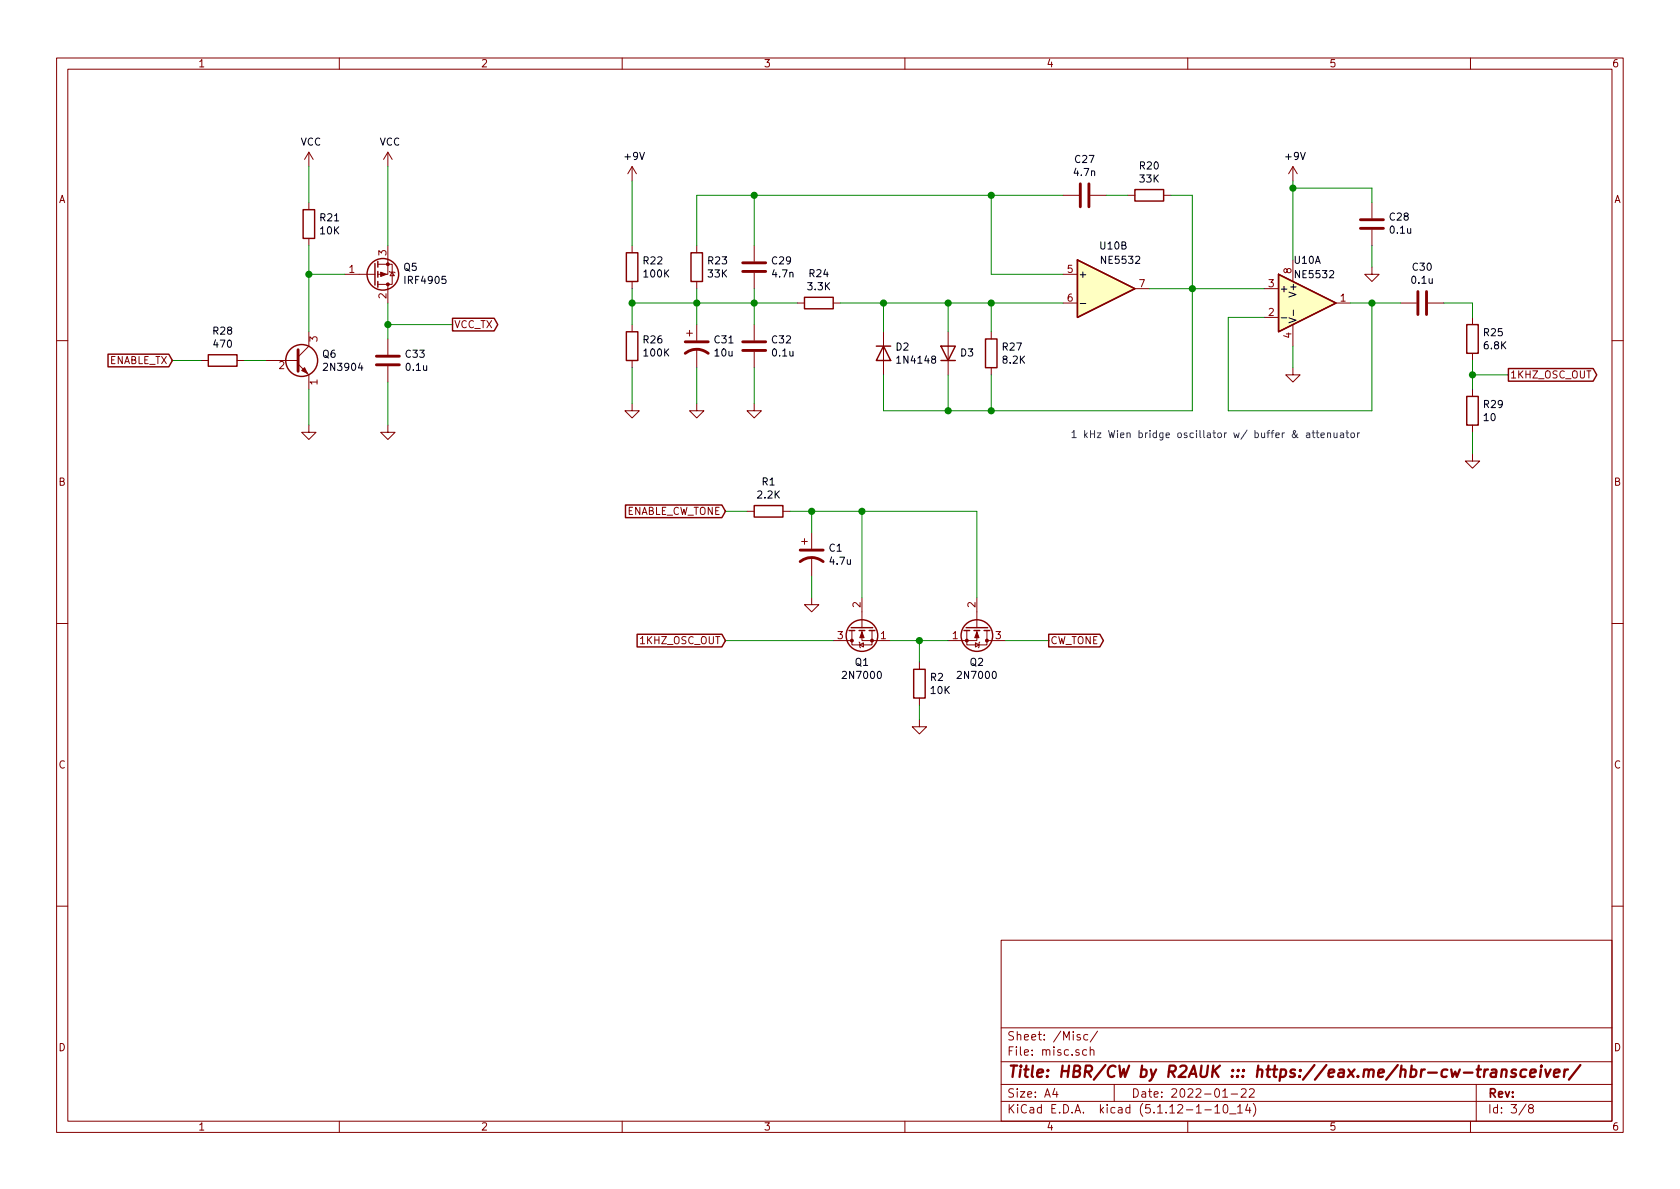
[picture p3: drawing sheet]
<svg xmlns="http://www.w3.org/2000/svg" width="297mm" height="210mm" viewBox="0 0 297 210" stroke-linecap="round" stroke-linejoin="round" font-family="sans-serif">
<g fill="none" stroke="#840000" stroke-width=".18">
<path d="M10 10.3h277v189.9h-277zM12 12.2h273v186.1h-273zM60 10.3v1.9M110 10.3v1.9M160 10.3v1.9M210 10.3v1.9M260 10.3v1.9M54.6 26.9l-.8 1.3M54.6 26.9v2.6M54.6 35.8v1.3M54.6 26.9l.8 1.3M68.6 26.9v2.6"/>
<path d="M68.6 26.9l-.8 1.3M68.6 26.9l.7 1.3M111.8 29.5l-.8 1.2M111.8 29.5v2.5M111.8 29.5l.7 1.2M188 34.5h2.8M192.8 34.5h2.8M199.4 34.5h1.3M205.7 34.5h1.3M228.6 29.5v2.5M228.6 29.5l-.8 1.2M228.6 29.5l.8 1.2"/>
<path d="M242.6 35.8v2.8M54.6 42.2v1.2M54.6 58.7v2.5l-1.9 1.9M61 48.5h5.3M66.8 46.7h2.5v3.6h-2.5M68.6 43.4v5.1h-1.8M68.6 50.3v3.3M68.6 59.9v2.8M68.8 48l.2 .1h.7l.1 .2M69.3 48.1l.4 .7h-.7zM111.8 43.4v1.3M111.8 49.8v1.2"/>
<path d="M111.8 57.4v1.3M121.4 58.9h1M121.9 58.4v1M123.2 43.4v1.3M123.2 49.8v1.2M123.2 57.4v2.8M133.3 43.4v2.8M133.3 48.3v2.7M133.3 57.4v2.8M141 53.6h1.2M147.3 53.6h1.3M156.2 58.7v7.6"/>
<path d="M167.6 58.7v7.6M175.3 58.7v1.2M188 53.6h2.5M188 48.5h2.5M200.7 51h2.5M223.5 56.1h2.6M223.5 51h2.6M228.6 46v3.8M228.6 57.4v3.8M236.2 53.6h2.6M242.6 47.2v1.3h1.2l-1.2 1.3-1.3-1.3h1.3M242.6 40.6v2.8"/>
<path d="M247.6 53.6h2.8M252.5 53.6h2.8M260.3 56.1v1.3M10 60.2h2M35.6 63.7h1.2M41.9 63.7h1.3M47 63.7h5.7M52.7 64.4l1.9 1.9v2.5M54.6 75.2v1.2h1.3l-1.3 1.3-1.3-1.3h1.3M68.6 75.2v1.2h1.2l-1.2 1.3-1.3-1.3h1.3M68.6 64.8v2.8M111.8 71.4v1.2h1.2l-1.2 1.3-1.3-1.3h1.3"/>
<path d="M111.8 63.7v1.3M123.2 71.4v1.2h1.3l-1.3 1.3-1.3-1.3h1.3M123.2 61.7v3.3M133.3 71.4v1.2h1.3l-1.3 1.3-1.2-1.3h1.2M133.3 62.2v2.8M175.3 65v1.3M228.6 65v1.3h1.3l-1.3 1.3-1.3-1.3h1.3M260.3 62.5v1.2M260.3 68.8v1.3M260.3 75.2v1.2M285 60.2h2M132.1 90.4h1.2"/>
<path d="M138.4 90.4h1.3M141.7 95.8h1M142.2 95.2v1.1M143.5 94.2v2.8M143.5 98.5v3.3M260.3 80.3v1.2h1.3l-1.3 1.3-1.2-1.3h1.2M10 110.3h2M143.5 105.7v1.2h1.3l-1.3 1.3-1.3-1.3h1.3M147.3 113.3h3.3M150.6 111.5v2.5h3.6v-2.5M151.9 113.5l.1 .2v.7l.1 .1M152 114l.7-.3v.7z"/>
<path d="M152.4 111.5v1.8h5.1M152.4 105.7v5.3M162.6 117.1v1.3M170.9 111.5v2.5h3.6v-2.5M172.5 113.7l.6 .3-.6 .4zM172.7 111.5v1.8h-5.1M172.7 105.7v5.3M173.2 113.5l-.1 .2v.7l-.1 .1M174.5 113.3h3.3M285 110.3h2M162.6 127.2v1.3h1.2l-1.2 1.3-1.3-1.3h1.3M162.6 123.4v1.3"/>
<path d="M10 160.2h2M177 166.3h108v32h-108zM285 160.2h2M60 198.3v1.9M110 198.3v1.9M160 198.3v1.9M177 194.8h108M177 191.8h108M177 187.8h108M177 181.8h108M186.5 192.5l-.4 1h1M186.8 193v1"/>
<path d="M191 183l-.4-.1-.2 .2 .1 .3 .5 .1v.3h-.6M192.1 185.7l-.4-.1-.3 .3 .1 .6 .2 .1 .4-.1M192.3 183l-.4-.1-.3 .3 .1 .6 .2 .1 .4-.1M192.8 185.7a.37 .37 0 0 1 .6 .1v.8M192.8 185.1v1.5M194.1 182.3l-1.3 2M197 191.8v3M210 198.3v1.9M213 196.3h1.2M214.8 195.8l.4-.5v1.5M214.8 196.8h.9M216.2 194h.8"/>
<path d="M216.4 195.5l.3-.2a.94 .94 0 0 1 0 1.5l-.4-.3v-.6zM217.4 197h1.1M217.7 193.5h1.1M218.8 195.8l.5-.5v1.5M218.8 196.8h.9M219.5 192.7l.2-.2h.3l.3 .2v.3v.2l-.9 .8h.9M220.6 195.2l-.4 1.1h1M220.9 192.7l.2-.2h.4l.2 .2 .1 .3-1 1h1M221 195.8v1M221.6 195.1a1.71 1.71 0 0 1 0 2.3M260 198.3v1.9M261 191.8v6.5"/>
<path d="M269.8 195.2l-1.2 2M270.6 196l-.3-.2v-.2l.3-.3h.2l.3 .3-.1 .2-.6 .2a.48 .48 0 0 0-.1 .7l.3 .1 .4-.1a.48 .48 0 0 0-.2-.7"/>
</g>
<g fill="none" stroke="#840000" stroke-width=".41">
<path d="M263.1 189.1a.5 .5 0 0 0-.6 .4M263.8 189.2h.7v1.2M264.6 189.6l-.7 .1a.4 .4 0 0 0-.4 .3 .4 .4 0 0 0 .3 .4l.7-.1M265.6 189.3a.5 .5 0 0 1 .8 .1l-.1 1M265.6 189.1l-.2 1.3M268 189.2a.49 .49 0 0 0-.7 .3v.2l.5 .1 .2 .3-.3 .3-.6-.1M269.9 189.2a.68 .68 0 0 0-1 .3v.8l.2 .1 .6-.1M270.6 189.8l.9-.2v-.4l-.6-.1-.3 .3v.9l.2 .1 .5-.1M272.5 189.1l-.2 1.3M272.5 188.4v.2M273.2 189.1l.3 1.3 .7-1.3M274.8 189.8l.9-.2v-.4l-.6-.1-.3 .3v.9l.2 .1 .5-.1"/>
<path d="M276.7 189.1l-.2 1.3M277.2 189.1a.55 .55 0 0 0-.6 .4M279.4 188.3l-2 2.6"/>
</g>
<g fill="#ffffc2" stroke="#ffffc2" stroke-width=".18">
<path d="M226.1 48.5l10.1 5.1-10.1 5.1z"/>
<path d="M190.5 46l10.2 5-10.2 5.1z"/>
</g>
<g fill="none" stroke="#840000" stroke-width=".25">
<path d="M53.6 37.1h2v5.1h-2zM200.7 33.5h5v2.1h-5zM66.3 46.6v3.8M66.8 46.2v1M66.8 48v1M66.8 49.8v1M80 56.3h7.4l.6 1.1-.6 1.1h-7.4zM110.7 44.7h2.1v5.1h-2.1zM110.7 58.7h2.1v5h-2.1zM122.2 44.7h2v5.1h-2zM142.2 52.6h5.1v2h-5.1zM174.2 59.9h2.1v5.1h-2.1z"/>
<path d="M190.5 46l10.2 5-10.2 5.1zM226.1 48.5l10.1 5.1-10.1 5.1zM259.3 57.4h2.1v5.1h-2.1zM19.1 62.6h10.7l.7 1.1-.7 1.2h-10.7zM36.8 62.7h5.1v2.1h-5.1zM154.9 61.2h2.6M156.2 61.2l1.3 2.5h-2.6zM166.4 61.2h2.5l-1.3 2.5zM166.4 63.7h2.5M259.3 70.1h2.1v5.1h-2.1zM266.7 65.2h15l.6 1.1-.6 1.1h-15zM110.6 89.3h17l.7 1.1-.7 1.1h-17z"/>
<path d="M133.3 89.4h5.1v2h-5.1zM112.6 112.2h15l.7 1.1-.7 1.1h-15zM150.1 111.5h1M150.5 111h3.8M151.9 111.5h1M153.7 111.5h1M161.5 118.4h2.1v5h-2.1zM170.4 111.5h1M170.8 111h3.8M172.2 111.5h1M174 111.5h1M185.4 112.2h9.1l.6 1.1-.6 1.1h-9.1z"/>
<circle cx="67.7" cy="48.5" r="2.79"/>
<circle cx="53.3" cy="63.7" r="2.82"/>
<circle cx="152.4" cy="112.4" r="2.79"/>
<circle cx="172.7" cy="112.4" r="2.79"/>
</g>
<path d="M191 53.7h1M226.5 56.2h1M227.9 56.2l1.3 .4-1.3 .5M228.7 54.8v1" fill="none" stroke="#000" stroke-width=".18"/>
<g fill="none" stroke="#840000" stroke-width=".51">
<path d="M191 32.5v4.1M192.5 32.5v4.1M240.5 38.9h4.1M131.3 48h4.1M131.3 46.5h4.1M240.5 40.4h4.1M250.7 51.6v4M252.2 51.6v4M52.7 61.8v3.9M66.5 64.5h4.1M66.5 63h4.1M121.2 62.5a3.3 3.3 0 0 1 4 0"/>
<path d="M121.2 60.4h4M131.3 60.4h4.1M131.3 62h4.1M141.5 99.3a3.3 3.3 0 0 1 4 0M141.5 97.3h4"/>
</g>
<g fill="#840000" stroke="#840000" stroke-width=".18">
<path d="M67.3 48.1l1 .4-1 .4z"/>
<path d="M53.8 65l.6 1-1.1-.5z"/>
<path d="M172.7 111.8l.4 1h-.8z"/>
<path d="M152.4 111.8l.4 1h-.8z"/>
<circle cx="68.6" cy="46.7" r=".25"/>
<circle cx="68.6" cy="50.3" r=".25"/>
<circle cx="170.9" cy="113.3" r=".25"/>
<circle cx="174.5" cy="113.3" r=".25"/>
<circle cx="154.2" cy="113.3" r=".25"/>
<circle cx="150.6" cy="113.3" r=".25"/>
</g>
<g fill="none" stroke="#008400" stroke-width=".18">
<path d="M54.6 29.5v6.3M68.6 29.5v13.9M111.8 32v11.4M133.3 34.5v8.9M175.3 34.5v14h12.7M188 34.5h-64.8v8.9M195.6 34.5h3.8M207 34.5h3.8v38.1h-54.6v-6.3M228.6 32v14M228.6 33.3h14v2.5M54.6 48.5h6.4M54.6 43.4v15.3"/>
<path d="M68.6 53.6v6.3M68.6 57.4h11.4M111.8 51v6.4M111.8 53.6h29.2M123.2 51v6.4M133.3 51v6.4M148.6 53.6h39.4M156.2 53.6v5.1M167.6 53.6v5.1M175.3 53.6v5.1M203.2 51h20.3M238.8 53.6h8.8"/>
<path d="M242.6 53.6v19h-25.4v-16.5h6.3M242.6 43.4v3.8M255.3 53.6h5v2.5M30.5 63.7h5.1M43.2 63.7h3.8M54.6 68.8v6.4M68.6 67.6v7.6M111.8 65v6.4M123.2 65v6.4M133.3 65v6.4M167.6 66.3v6.3M175.3 66.3v6.3"/>
<path d="M228.6 61.2v3.8M260.3 63.7v5.1M260.3 76.4v3.9M260.3 66.3h6.4M128.3 90.4h3.8M139.7 90.4h33v15.3M143.5 90.4v3.8M152.4 90.4v15.3M128.3 113.3h19M143.5 101.8v3.9M157.5 113.3h10.1M162.6 113.3v3.8"/>
<path d="M177.8 113.3h7.6M162.6 124.7v2.5"/>
</g>
<g fill="none" stroke="#0000c2" stroke-width=".18">
<path d="M229.3 76.7l-.2 .6a.35 .35 0 0 1-.5 0 .35 .35 0 0 1 0-.5l.5-.4-.2-.3-.2 .2v.3l.5 .6 .3 .2M231 76.6h.5l.1 .8M231.6 76.9h-.5l-.1 .2v.2h.6M232 76.5h.5M232.2 76.1v1.1l.3 .2M232.7 76.5h.5M232.9 76.1v1.1l.3 .2M233.6 77l.6-.1-.1-.3-.3-.1-.2 .2v.6h.5M234.7 76.7l.2-.2 .3 .1 .1 .8M234.7 76.5v.9M235.9 76.5v.8l.3 .1 .2-.1M236.4 76.5v.9"/>
<path d="M237 76.6h.5l.1 .8M237.6 76.9h-.5l-.1 .2v.2h.6M238 76.5h.5M238.2 76.1v1.1l.3 .2M238.9 76.6l.3-.1 .3 .3-.1 .5-.3 .1-.2-.1zM240 76.5v.9M240.4 76.5l-.4 .3"/>
</g>
<g fill="#008400" stroke="#008400" stroke-width=".25">
<circle cx="260.3" cy="66.3" r=".51"/>
<circle cx="143.5" cy="90.4" r=".51"/>
<circle cx="175.3" cy="53.6" r=".51"/>
<circle cx="162.6" cy="113.3" r=".51"/>
<circle cx="152.4" cy="90.4" r=".51"/>
<circle cx="167.6" cy="53.6" r=".51"/>
<circle cx="156.2" cy="53.6" r=".51"/>
<circle cx="210.8" cy="51" r=".51"/>
<circle cx="228.6" cy="33.3" r=".51"/>
<circle cx="175.3" cy="72.6" r=".51"/>
<circle cx="167.6" cy="72.6" r=".51"/>
<circle cx="242.6" cy="53.6" r=".51"/>
<circle cx="54.6" cy="48.5" r=".51"/>
<circle cx="123.2" cy="53.6" r=".51"/>
<circle cx="133.4" cy="34.5" r=".51"/>
<circle cx="133.4" cy="53.6" r=".51"/>
<circle cx="68.6" cy="57.4" r=".51"/>
<circle cx="111.8" cy="53.6" r=".51"/>
<circle cx="175.3" cy="34.5" r=".51"/>
</g>
<text font-size="2.8" fill="#840000" x="178" y="190.5">Title: HBR/CW by R2AUK ::: https://eax.me/hbr-cw-transceiver/</text>
<g font-size="2.1" fill="#840000">
<text x="178" y="184">Sheet: /Misc/</text>
<text x="178" y="186.7">File: misc.sch</text>
<text x="178" y="196.9">KiCad E.D.A. kicad (5.1.12-1-10_14)</text>
<text x="178" y="194.1">Size: A4</text>
<text x="200" y="194.1">Date: 2022-01-22</text>
<text x="263" y="194.1">Rev:</text>
<text x="263" y="196.9">Id: 3/8</text>
</g>
<g font-size="1.8" fill="#840000">
<text x="35" y="11.9">1</text>
<text x="85" y="11.9">2</text>
<text x="135" y="11.9">3</text>
<text x="185" y="11.9">4</text>
<text x="235" y="11.9">5</text>
<text x="285" y="11.9">6</text>
<text x="10.4" y="35.9">A</text>
<text x="285.4" y="35.9">A</text>
<text x="68.3" y="45.2" transform="rotate(-90 68.3 45.2)">3</text>
<text x="61.7" y="48.3">1</text>
<text x="68.3" y="52.8" transform="rotate(-90 68.3 52.8)">2</text>
<text x="188.7" y="48.3">5</text>
<text x="188.7" y="53.3">6</text>
<text x="201.4" y="50.8">7</text>
<text x="224.3" y="50.8">3</text>
<text x="228.3" y="48.4" transform="rotate(-90 228.3 48.4)">8</text>
<text x="237" y="53.3">1</text>
<text x="80.3" y="58">VCC_TX</text>
<text x="224.3" y="55.9">2</text>
<text x="228.3" y="59.8" transform="rotate(-90 228.3 59.8)">4</text>
<text x="19.2" y="64.4">ENABLE_TX</text>
<text x="49.4" y="65.3">2</text>
<text x="56.1" y="60.4" transform="rotate(-90 56.1 60.4)">3</text>
<text x="56.1" y="68" transform="rotate(-90 56.1 68)">1</text>
<text x="267" y="66.9">1KHZ_OSC_OUT</text>
<text x="10.4" y="85.9">B</text>
<text x="285.4" y="85.9">B</text>
<text x="110.4" y="91.1">ENABLE_CW_TONE</text>
<text x="152.1" y="107.4" transform="rotate(-90 152.1 107.4)">2</text>
<text x="172.5" y="107.4" transform="rotate(-90 172.5 107.4)">2</text>
<text x="113.3" y="113.9">1KHZ_OSC_OUT</text>
<text x="148.1" y="113">3</text>
<text x="155.7" y="113">1</text>
<text x="168.4" y="113">1</text>
<text x="176" y="113">3</text>
<text x="185.7" y="113.9">CW_TONE</text>
<text x="10.4" y="135.9">C</text>
<text x="285.4" y="135.9">C</text>
<text x="10.4" y="185.9">D</text>
<text x="285.4" y="185.9">D</text>
<text x="35" y="199.9">1</text>
<text x="85" y="199.9">2</text>
<text x="135" y="199.9">3</text>
<text x="185" y="199.9">4</text>
<text x="235" y="199.9">5</text>
<text x="285" y="199.9">6</text>
</g>
<g font-size="1.8">
<text x="53.1" y="25.7">VCC</text>
<text x="67.1" y="25.7">VCC</text>
<text x="110.5" y="28.3">+9V</text>
<text x="190.1" y="28.8">C27</text>
<text x="201.6" y="30">R20</text>
<text x="227.4" y="28.3">+9V</text>
<text x="190" y="31.1">4.7n</text>
<text x="201.6" y="32.3">33K</text>
<text x="56.7" y="39.1">R21</text>
<text x="56.7" y="41.4">10K</text>
<text x="245.8" y="39">C28</text>
<text x="245.9" y="41.3">0.1u</text>
<text x="71.4" y="47.9">Q5</text>
<text x="113.8" y="46.8">R22</text>
<text x="125.2" y="46.8">R23</text>
<text x="136.6" y="46.8">C29</text>
<text x="194.6" y="44.1">U10B</text>
<text x="194.9" y="46.7">NE5532</text>
<text x="228.9" y="46.7">U10A</text>
<text x="249.8" y="47.9">C30</text>
<text x="71.8" y="50.2">IRF4905</text>
<text x="113.9" y="49.1">100K</text>
<text x="125.2" y="49.1">33K</text>
<text x="136.7" y="49.1">4.7n</text>
<text x="142.9" y="51.3">3.3K</text>
<text x="143.2" y="49">R24</text>
<text x="190.6" y="49.1">+</text>
<text x="226.2" y="51.7">+</text>
<text x="229.2" y="49.2">NE5532</text>
<text x="229.2" y="52.1" transform="rotate(-90 229.2 52.1)">V+</text>
<text x="249.7" y="50.2">0.1u</text>
<text x="37.7" y="59.2">R28</text>
<text x="262.4" y="59.5">R25</text>
<text x="37.9" y="61.5">470</text>
<text x="57.1" y="63.3">Q6</text>
<text x="57.6" y="65.6">2N3904</text>
<text x="71.8" y="63.3">C33</text>
<text x="71.9" y="65.6">0.1u</text>
<text x="113.8" y="60.7">R26</text>
<text x="113.9" y="63">100K</text>
<text x="126.4" y="60.7">C31</text>
<text x="126.4" y="63">10u</text>
<text x="136.6" y="60.7">C32</text>
<text x="136.7" y="63">0.1u</text>
<text x="158.4" y="62">D2</text>
<text x="158.9" y="64.3">1N4148</text>
<text x="169.9" y="63">D3</text>
<text x="177.3" y="62">R27</text>
<text x="177.4" y="64.3">8.2K</text>
<text x="262.5" y="61.8">6.8K</text>
<text x="262.4" y="72.2">R29</text>
<text x="262.4" y="74.5">10</text>
<text x="134" y="88.2">2.2K</text>
<text x="134.8" y="85.8">R1</text>
<text x="146.6" y="97.6">C1</text>
<text x="146.8" y="99.9">4.7u</text>
<text x="151.2" y="117.7">Q1</text>
<text x="171.6" y="117.7">Q2</text>
<text x="149.3" y="120.1">2N7000</text>
<text x="164.5" y="120.4">R2</text>
<text x="164.6" y="122.7">10K</text>
<text x="169.6" y="120.1">2N7000</text>
</g>
<text font-size="1.8" fill="#0000c2" x="189.2" y="77.5">1 kHz Wien bridge oscillator w/ buffer &amp; attenuator</text>
</svg>
